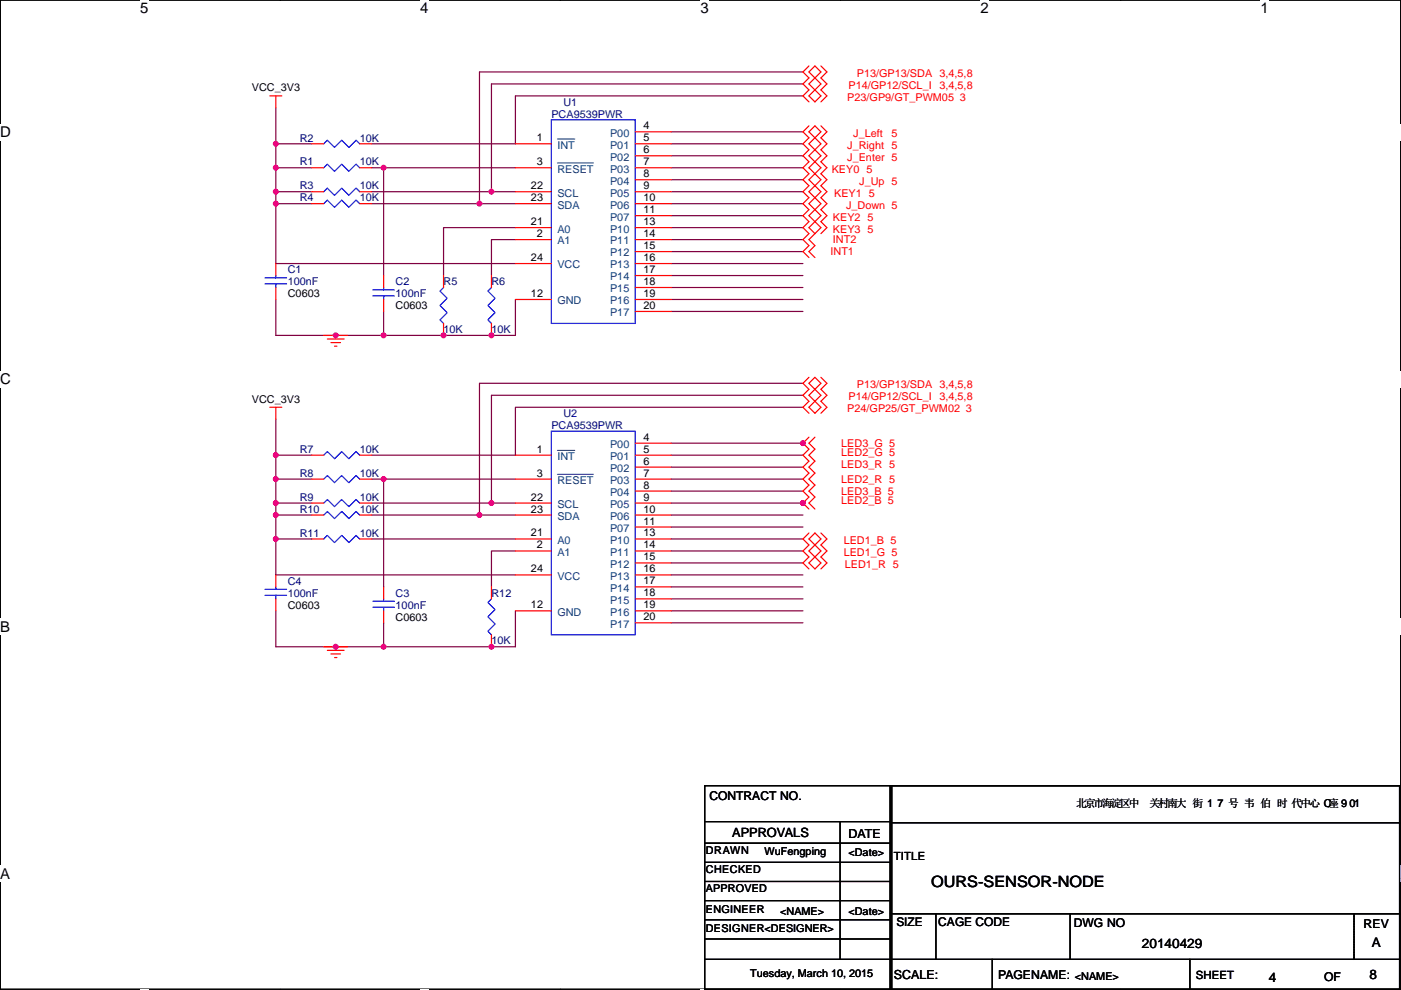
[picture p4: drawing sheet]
<svg xmlns="http://www.w3.org/2000/svg" width="297mm" height="210mm" viewBox="0 0 297 210" stroke-linecap="round" stroke-linejoin="round" font-family="sans-serif">
<path d="M.1 0h296.9v209.8h-296.9z" fill="none" stroke="#000" stroke-width=".25"/>
<g fill="#fff">
<path d="M29.7 0h1.8v3.5h-1.8z"/>
<path d="M29.7 209.8l1.8 .1z"/>
</g>
<path d="M59.4 0h.1M59.4 209.8h.1" fill="none" stroke="#000" stroke-width=".25"/>
<g fill="#fff">
<path d="M89.1 0h1.8v3.5h-1.8z"/>
<path d="M89.1 209.8l1.8 .1z"/>
</g>
<path d="M118.8 0h.1M118.8 209.8h.1" fill="none" stroke="#000" stroke-width=".25"/>
<g fill="#fff">
<path d="M148.5 0h1.8v3.5h-1.8z"/>
<path d="M148.5 209.8l1.8 .1z"/>
</g>
<path d="M178.2 0h.1M178.2 209.8h.1" fill="none" stroke="#000" stroke-width=".25"/>
<g fill="#fff">
<path d="M207.9 0h1.7v3.5h-1.7z"/>
<path d="M207.9 209.8l1.7 .1z"/>
</g>
<path d="M237.6 0h.1M237.6 209.8h.1" fill="none" stroke="#000" stroke-width=".25"/>
<g fill="#fff">
<path d="M267.3 0h1.7v3.5h-1.7z"/>
<path d="M267.3 209.8l1.7 .1z"/>
<path d="M.1 26.2h2.2v3.6h-2.2z"/>
<path d="M297 26.2v3.6z"/>
<path d="M.1 78.7h2.2v3.5h-2.2z"/>
<path d="M297 78.7v3.5z"/>
</g>
<path d="M.1 52.5h.1M297 52.5h.1" fill="none" stroke="#000" stroke-width=".25"/>
<g fill="#fff">
<path d="M.1 131.1h2.1v3.6h-2.1z"/>
<path d="M297 131.1v3.6z"/>
</g>
<path d="M.1 104.9h.1M297 104.9h.1" fill="none" stroke="#000" stroke-width=".25"/>
<g fill="#fff">
<path d="M0 183.6h2.2v3.5h-2.2z"/>
<path d="M297 183.6v3.5z"/>
</g>
<g fill="none" stroke="#000" stroke-width=".25">
<path d="M.1 157.4h.1M297 157.4h.1M149.4 166.6h39.6v43.2h-39.6zM149.4 174.3h39.4M149.4 178.8h39.4M178.1 174.3v29.2M188.8 166.6h107.9v43.2h-107.9zM188.8 166.6h.2v43.2h-.2zM189 174.5h108M296.7 166.6h-107.9v43.2M297 174.5h.1M149.4 182.9h39.4"/>
<path d="M149.4 187h39.4M149.4 191h39.4M149.4 195.1h39.4M149.4 199.2h39.4M188.8 193.8h107.9M198.4 193.8v9.7M226.9 193.8v9.7M287.1 193.8v9.7M149.4 203.5h147.3M188.8 209.8h.1M210.4 209.8h.1M210.4 203.5v6.3"/>
<path d="M252.3 209.8h.1M252.3 203.5v6.3"/>
</g>
<g fill="none" stroke="#800040" stroke-width=".25">
<path d="M170.2 17.8h-66v22.9M170.2 15.3h-68.5v27.9M58.5 22.9v7.6M58.5 30.5v5.1M58.5 35.6v5.1M58.5 30.5h7.6M58.5 35.6h7.6M78.8 35.6h2.5M81.3 35.6v22.8M81.3 35.6h28M142.3 28h27.9M142.3 30.5h27.9"/>
<path d="M142.3 33h27.9M142.3 35.6h27.9M142.3 38.1h27.9M170.2 20.3h-60.9v10.2h-30.5M58.5 40.7h7.6M58.5 43.2v12.7h50.8M58.5 40.7v2.5M58.5 43.2h7.6M78.8 43.2h22.9M78.8 40.7h25.4M101.7 43.2h7.6M104.2 40.7h5.1"/>
<path d="M109.3 50.8h-5.1v7.6M109.3 48.3h-15.3v10.1M142.3 40.7h27.9M142.3 43.2h27.9M142.3 45.7h27.9M142.3 48.3h27.9M142.3 50.8h27.9M142.3 53.4h27.9M142.3 55.9h27.9M142.3 58.4h27.9M58.5 63.5v7.6h22.8M81.3 66.1v5"/>
<path d="M109.3 63.5v7.6h-28M142.3 61h27.9M142.3 63.5h27.9M142.3 66.1h27.9M58.5 96.5v5.1M58.5 96.5h7.6M58.5 88.9v7.6M142.3 94h28.4M142.3 96.5h27.9M142.3 99.1h27.9M170.2 81.3h-68.5v27.9M170.2 86.4h-60.9v10.1h-30.5"/>
<path d="M170.2 83.8h-66v22.9M58.5 114.3v7.6h50.8M58.5 101.6v5.1M58.5 106.7v2.5M58.5 101.6h7.6M58.5 106.7h7.6M58.5 114.3h7.6M66.1 109.2h-7.6v5.1M78.8 109.2h22.9M78.8 101.6h2.5M78.8 114.3h30.5M78.8 106.7h25.4"/>
<path d="M81.3 101.6v22.9M81.3 101.6h28M101.7 109.2h7.6M104.2 106.7h5.1M109.3 116.9h-5.1v7.6M142.3 101.6h27.9M142.3 104.2h27.9M142.3 106.7h28.4M142.3 109.2h27.9M142.3 111.8h27.9M142.3 114.3h27.9M142.3 116.9h27.9"/>
<path d="M142.3 119.4h27.9M58.5 129.6v7.6h22.8M81.3 132.1v5.1M109.3 129.6v7.6h-28M142.3 121.9h27.9M142.3 124.5h27.9M142.3 127h27.9M142.3 129.6h27.9M142.3 132.1h27.9"/>
</g>
<g fill="#f0f" stroke="#f0f" stroke-width=".25">
<circle cx="58.5" cy="30.5" r=".5"/>
<circle cx="58.5" cy="35.6" r=".5"/>
<circle cx="58.5" cy="40.6" r=".5"/>
<circle cx="58.5" cy="43.2" r=".5"/>
<circle cx="104.2" cy="40.6" r=".5"/>
<circle cx="101.6" cy="43.2" r=".5"/>
<circle cx="94" cy="71.1" r=".5"/>
<circle cx="81.3" cy="35.6" r=".5"/>
<circle cx="81.3" cy="71.1" r=".5"/>
<circle cx="71.2" cy="71.1" r=".5"/>
<circle cx="104.2" cy="71.1" r=".5"/>
<circle cx="58.5" cy="96.5" r=".5"/>
<circle cx="58.5" cy="106.7" r=".5"/>
<circle cx="58.5" cy="101.6" r=".5"/>
<circle cx="58.5" cy="109.2" r=".5"/>
<circle cx="104.2" cy="106.7" r=".5"/>
<circle cx="101.6" cy="109.2" r=".5"/>
<circle cx="104.2" cy="137.2" r=".5"/>
<circle cx="81.3" cy="101.6" r=".5"/>
<circle cx="81.3" cy="137.2" r=".5"/>
<circle cx="71.2" cy="137.2" r=".5"/>
<circle cx="58.5" cy="114.3" r=".5"/>
<circle cx="170.2" cy="94" r=".5"/>
<circle cx="170.2" cy="106.7" r=".5"/>
</g>
<g fill="none" stroke="#f00" stroke-width=".25">
<path d="M171.5 14l-1.3 1.3 1.3 1.2-1.3 1.3 1.3 1.3-1.3 1.2 1.3 1.3M172.8 14l1.3 1.3-1.3 1.2-1.3-1.2zM172.8 16.5l1.3 1.3-1.3 1.3M172.8 16.5l-1.3 1.3 1.3 1.3M174.1 14l1.2 1.3-1.2 1.2 1.2 1.3-1.2 1.3 1.2 1.2-1.2 1.3M57.2 20.3h2.6M58.5 20.3v2.6M66.1 35.6h2.5M66.1 30.5h2.5M76.3 35.6h2.5M76.3 30.5h2.5M109.3 30.5h7.6"/>
<path d="M109.3 35.6h7.6M134.7 28h7.6M134.7 30.5h7.6M134.7 33h7.6M134.7 35.6h7.6M134.7 38.1h7.6M171.5 26.7l-1.3 1.3 1.3 1.2-1.3 1.3 1.3 1.3-1.3 1.2 1.3 1.3-1.3 1.3 1.3 1.3-1.3 1.2 1.3 1.3-1.3 1.3 1.3 1.2-1.3 1.3 1.3 1.3-1.3 1.2 1.3 1.3-1.3 1.3 1.3 1.3-1.3 1.2 1.3 1.3-1.3 1.3 1.3 1.2M171.5 20.3l1.3-1.2 1.3 1.2-1.3 1.3zM172.8 31.8l1.3 1.2-1.3 1.3M172.8 34.3l1.3 1.3-1.3 1.3M172.8 36.9l1.3 1.2-1.3 1.3M172.8 39.4l1.3 1.3-1.3 1.2"/>
<path d="M172.8 26.7l1.3 1.3-1.3 1.2-1.3-1.2zM172.8 29.2l1.3 1.3-1.3 1.3M172.8 31.8l-1.3 1.2 1.3 1.3M172.8 34.3l-1.3 1.3 1.3 1.3M172.8 36.9l-1.3 1.2 1.3 1.3M172.8 39.4l-1.3 1.3 1.3 1.2M172.8 29.2l-1.3 1.3 1.3 1.3M174.1 26.7l1.2 1.3-1.2 1.2 1.2 1.3-1.2 1.3 1.2 1.2-1.2 1.3 1.2 1.3-1.2 1.3 1.2 1.2-1.2 1.3 1.2 1.3-1.2 1.2 1.2 1.3-1.2 1.3 1.2 1.2-1.2 1.3 1.2 1.3-1.2 1.3M58.5 55.9v2.5M66.1 40.7h2.5M66.1 43.2h2.5M76.3 40.7h2.5"/>
<path d="M76.3 43.2h2.5M81.3 58.4v2.6M94 58.4v2.6M104.2 58.4v2.6M109.3 40.7h7.6M109.3 43.2h7.6M109.3 48.3h7.6M109.3 50.8h7.6M109.3 55.9h7.6M134.7 48.3h7.6M134.7 50.8h7.6M134.7 53.4h7.6"/>
<path d="M134.7 55.9h7.6M134.7 58.4h7.6M134.7 40.7h7.6M134.7 43.2h7.6M134.7 45.7h7.6M172.8 41.9l1.3 1.3-1.3 1.3M172.8 44.5l1.3 1.2-1.3 1.3M172.8 47l1.3 1.3-1.3 1.3M172.8 49.6l-1.3 1.2 1.3 1.3-1.3 1.3 1.3 1.2M172.8 41.9l-1.3 1.3 1.3 1.3M172.8 44.5l-1.3 1.2 1.3 1.3M172.8 47l-1.3 1.3 1.3 1.3"/>
<path d="M58.5 61v2.5M68.6 71.1h5.1M69.4 71.9h3.6M70.2 72.7h2M70.9 73.4h.5M81.3 63.5v2.6M94 68.6v2.5M104.2 68.6v2.5M109.3 63.5h7.6M134.7 61h7.6M134.7 63.5h7.6M134.7 66.1h7.6"/>
<path d="M57.2 86.4h2.6M58.5 86.4v2.5M66.1 96.5h2.5M76.3 96.5h2.5M109.3 96.5h7.6M134.7 94h7.6M134.7 96.5h7.6M134.7 99.1h7.6M171.5 92.7l-1.3 1.3 1.3 1.3-1.3 1.2 1.3 1.3-1.3 1.3 1.3 1.3-1.3 1.2 1.3 1.3-1.3 1.3 1.3 1.2-1.3 1.3 1.3 1.3M171.5 80l-1.3 1.3 1.3 1.3-1.3 1.2 1.3 1.3-1.3 1.3 1.3 1.3M171.5 86.4l1.3-1.3 1.3 1.3-1.3 1.3zM172.8 80l1.3 1.3-1.3 1.3-1.3-1.3z"/>
<path d="M172.8 82.6l1.3 1.2-1.3 1.3M172.8 92.7l-1.3 1.3 1.3 1.3-1.3 1.2 1.3 1.3-1.3 1.3 1.3 1.3-1.3 1.2 1.3 1.3-1.3 1.3 1.3 1.2-1.3 1.3 1.3 1.3M172.8 82.6l-1.3 1.2 1.3 1.3M174.1 80l1.2 1.3-1.2 1.3 1.2 1.2-1.2 1.3 1.2 1.3-1.2 1.3M66.1 109.2h2.5M66.1 101.6h2.5M66.1 114.3h2.5M66.1 106.7h2.5M76.3 109.2h2.5M76.3 101.6h2.5M76.3 114.3h2.5M76.3 106.7h2.5"/>
<path d="M109.3 101.6h7.6M109.3 106.7h7.6M109.3 109.2h7.6M109.3 114.3h7.6M109.3 116.9h7.6M134.7 114.3h7.6M134.7 116.9h7.6M134.7 119.4h7.6M134.7 101.6h7.6M134.7 104.2h7.6M134.7 106.7h7.6M134.7 109.2h7.6"/>
<path d="M134.7 111.8h7.6M171.5 113.1l-1.3 1.2 1.3 1.3-1.3 1.3 1.3 1.2-1.3 1.3 1.3 1.3M171.5 119.4l1.3-1.3 1.3 1.3-1.3 1.3zM172.8 113.1l1.3 1.2-1.3 1.3-1.3-1.3zM172.8 115.6l1.3 1.3-1.3 1.2M172.8 115.6l-1.3 1.3 1.3 1.2M174.1 113.1l1.2 1.2-1.2 1.3 1.2 1.3-1.2 1.2 1.2 1.3-1.2 1.3M58.5 121.9v2.6M58.5 127v2.6M68.6 137.2h5.1M69.4 137.9h3.6M70.2 138.7h2"/>
<path d="M70.9 139.5h.5M81.3 124.5v2.5M81.3 129.6v2.5M104.2 134.6v2.6M104.2 124.5v2.5M109.3 121.9h7.6M109.3 129.6h7.6M134.7 121.9h7.6M134.7 124.5h7.6M134.7 127h7.6M134.7 129.6h7.6M134.7 132.1h7.6"/>
</g>
<path d="M287.1 193.8v9.7M287.1 203.5h.1" fill="none" stroke="#000" stroke-width=".25" stroke-dasharray="0 .5"/>
<g fill="none" stroke="#00f" stroke-width=".25">
<path d="M68.6 35.6l.8-.8 1.5 1.5 1.6-1.5 1.5 1.5 1.5-1.5 .8 .8M68.6 30.5l.8-.8 1.5 1.6 1.6-1.6 1.5 1.6 1.5-1.6 .8 .8M116.9 25.4h17.8v43.2h-17.8zM56.2 58.9h4.6M58.5 58.4v.5M68.6 40.7l.8-.8 1.5 1.5 1.6-1.5 1.5 1.5 1.5-1.5 .8 .8M68.6 43.2l.8-.8 1.5 1.6 1.6-1.6 1.5 1.6 1.5-1.6 .8 .8M56.2 60.2h4.6M58.5 60.2v.8M79.1 62.8h4.5M79.1 61.5h4.5M81.3 61v.5"/>
<path d="M81.3 62.8v.7M94 61l-.7 .7 1.5 1.6-1.5 1.5 1.5 1.5-1.5 1.5 .7 .8M104.2 61l-.8 .7 1.6 1.6-1.6 1.5 1.6 1.5-1.6 1.5 .8 .8M68.6 96.5l.8-.7 1.5 1.5 1.6-1.5 1.5 1.5 1.5-1.5 .8 .7M116.9 91.5h17.8v43.1h-17.8zM68.6 109.2l.8-.7 1.5 1.5 1.6-1.5 1.5 1.5 1.5-1.5 .8 .7M68.6 101.6l.8-.7 1.5 1.5 1.6-1.5 1.5 1.5 1.5-1.5 .8 .7M68.6 114.3l.8-.7 1.5 1.5 1.6-1.5 1.5 1.5 1.5-1.5 .8 .7M68.6 106.7l.8-.8 1.5 1.6 1.6-1.6 1.5 1.6 1.5-1.6 .8 .8M56.2 126.3h4.6M56.2 125h4.6M58.5 124.5v.5"/>
<path d="M58.5 126.3v.7M79.1 128.8h4.5M79.1 127.5h4.5M81.3 127v.5M81.3 128.8v.8M104.2 127l-.8 .8 1.6 1.5-1.6 1.5 1.6 1.6-1.6 1.5 .8 .7"/>
</g>
<path d="M118.2 29.5h3.7M118.2 34.6h7.6M118.2 95.5h3.7M118.2 100.6h7.6" fill="none" stroke="#004080" stroke-width=".21"/>
<text font-size="3.3" x="197.4" y="188.2">OURS-SENSOR-NODE</text>
<g font-size="3.2">
<text x="29.7" y="2.8">5</text>
<text x="89.1" y="2.8">4</text>
<text x="148.5" y="2.8">3</text>
<text x="207.9" y="2.8">2</text>
<text x="267.3" y="2.8">1</text>
<text x=".1" y="29.1">D</text>
<text x=".1" y="81.5">C</text>
<text x=".1" y="134">B</text>
<text x=".1" y="186.4">A</text>
<text x="297" y="186.4">A</text>
</g>
<g font-size="2.8">
<text x="242.1" y="201.1">20140429</text>
<text x="290.9" y="200.9">A</text>
<text x="269" y="208.3">4</text>
<text x="290.4" y="207.8">8</text>
</g>
<text font-size="2.7" x="155.3" y="177.5">APPROVALS</text>
<g font-size="2.6">
<text x="150.4" y="169.7">CONTRACT NO.</text>
<text x="179.9" y="177.7">DATE</text>
<text x="227.6" y="196.6">DWG NO</text>
<text x="289.1" y="196.9">REV</text>
<text x="189.5" y="207.6">SCALE:</text>
<text x="211.6" y="207.6">PAGENAME:</text>
<text x="280.7" y="208.1">OF</text>
</g>
<g font-size="2.5">
<text x="190.1" y="196.3">SIZE</text>
<text x="198.9" y="196.3">CAGE CODE</text>
</g>
<g font-size="2.4">
<text x="189.5" y="182.5">TITLE</text>
<text x="253.6" y="207.7">SHEET</text>
</g>
<g font-size="2.3" fill="#f00">
<text x="181.7" y="16.3">P13/GP13/SDA 3,4,5,8</text>
<text x="179.6" y="21.4">P23/GP9/GT_PWM05 3</text>
<text x="179.9" y="18.8">P14/GP12/SCL_I</text>
<text x="199.2" y="18.8">3,4,5,8</text>
<text x="180.9" y="29">J_Left</text>
<text x="189" y="29">5</text>
<text x="179.6" y="34.1">J_Enter 5</text>
<text x="179.6" y="31.5">J_Right 5</text>
<text x="176.3" y="36.6">KEY0 5</text>
<text x="176.8" y="41.7">KEY1 5</text>
<text x="182.2" y="39.2">J_Up 5</text>
<text x="176.6" y="46.8">KEY2 5</text>
<text x="179.4" y="44.2">J_Down 5</text>
<text x="176.6" y="51.6">INT2</text>
<text x="176.6" y="49.3">KEY3 5</text>
<text x="176.1" y="54.1">INT1</text>
<text x="181.7" y="82.3">P13/GP13/SDA 3,4,5,8</text>
<text x="179.6" y="87.4">P24/GP25/GT_PWM02 3</text>
<text x="179.9" y="84.9">P14/GP12/SCL_I</text>
<text x="199.2" y="84.9">3,4,5,8</text>
<text x="178.4" y="94.8">LED3_G 5</text>
<text x="178.4" y="96.8">LED2_G 5</text>
<text x="178.4" y="99.4">LED3_R 5</text>
<text x="178.4" y="102.4">LED2_R 5</text>
<text x="178.4" y="107">LED2_B 5</text>
<text x="178.4" y="104.9">LED3_B 5</text>
<text x="178.9" y="115.4">LED1_B 5</text>
<text x="178.9" y="117.9">LED1_G 5</text>
<text x="179.1" y="120.4">LED1_R 5</text>
</g>
<g font-size="2.3">
<text x="53.4" y="19.3">VCC_3V3</text>
<text x="113.9" y="30">1</text>
<text x="136.5" y="27.4">4</text>
<text x="136.5" y="30">5</text>
<text x="113.9" y="35.1">3</text>
<text x="136.5" y="32.5">6</text>
<text x="136.5" y="35.1">7</text>
<text x="112.6" y="40.1">22</text>
<text x="136.5" y="37.6">8</text>
<text x="136.5" y="40.1">9</text>
<text x="112.6" y="42.7">23</text>
<text x="112.6" y="47.8">21</text>
<text x="136.5" y="47.8">13</text>
<text x="136.5" y="42.7">10</text>
<text x="136.5" y="45.2">11</text>
<text x="113.9" y="50.3">2</text>
<text x="136.5" y="50.3">14</text>
<text x="136.5" y="52.8">15</text>
<text x="112.6" y="55.4">24</text>
<text x="136.5" y="55.4">16</text>
<text x="136.5" y="57.9">17</text>
<text x="61" y="63">C0603</text>
<text x="83.9" y="65.6">C0603</text>
<text x="112.6" y="63">12</text>
<text x="136.5" y="60.5">18</text>
<text x="136.5" y="63">19</text>
<text x="136.5" y="65.5">20</text>
<text x="53.4" y="85.4">VCC_3V3</text>
<text x="136.5" y="93.5">4</text>
<text x="113.9" y="96">1</text>
<text x="113.9" y="101.1">3</text>
<text x="136.5" y="96">5</text>
<text x="136.5" y="98.6">6</text>
<text x="136.5" y="101.1">7</text>
<text x="112.6" y="106.2">22</text>
<text x="136.5" y="103.6">8</text>
<text x="136.5" y="106.2">9</text>
<text x="112.6" y="108.7">23</text>
<text x="112.6" y="113.8">21</text>
<text x="136.5" y="113.8">13</text>
<text x="136.5" y="108.7">10</text>
<text x="136.5" y="111.3">11</text>
<text x="113.9" y="116.3">2</text>
<text x="136.5" y="116.3">14</text>
<text x="136.5" y="118.9">15</text>
<text x="112.6" y="121.4">24</text>
<text x="136.5" y="121.4">16</text>
<text x="136.5" y="124">17</text>
<text x="61" y="129.1">C0603</text>
<text x="83.9" y="131.6">C0603</text>
<text x="112.6" y="129">12</text>
<text x="136.5" y="126.5">18</text>
<text x="136.5" y="129">19</text>
<text x="136.5" y="131.6">20</text>
<text x="228.2" y="171.2">北京市海淀区中</text>
<text x="243.7" y="171.2">关村南大 街 1 7 号 韦 伯 时 代中心 C座 9 01</text>
<text x="149.7" y="181.1">DRAWN</text>
<text x="149.7" y="185.2">CHECKED</text>
<text x="162.1" y="181.4">WuFengping</text>
<text x="179.9" y="181.7">&lt;Date&gt;</text>
<text x="149.7" y="189.3">APPROVED</text>
<text x="149.7" y="193.6">ENGINEER</text>
<text x="149.7" y="197.7">DESIGNER&lt;DESIGNER&gt;</text>
<text x="165.4" y="194.1">&lt;NAME&gt;</text>
<text x="179.9" y="194.1">&lt;Date&gt;</text>
<text x="159.1" y="207.3">Tuesday, March 10, 2015</text>
<text x="227.9" y="207.8">&lt;NAME&gt;</text>
</g>
<g font-size="2.3" fill="#000080">
<text x="119.4" y="22.4">U1</text>
<text x="116.9" y="24.9">PCA9539PWR</text>
<text x="63.6" y="35.1">R1</text>
<text x="63.6" y="30">R2</text>
<text x="76.3" y="35.1">10K</text>
<text x="76.3" y="30">10K</text>
<text x="63.6" y="40.2">R3</text>
<text x="76.3" y="40.2">10K</text>
<text x="63.6" y="42.7">R4</text>
<text x="76.3" y="42.7">10K</text>
<text x="61" y="58">C1</text>
<text x="61" y="60.5">100nF</text>
<text x="83.9" y="60.5">C2</text>
<text x="83.9" y="63">100nF</text>
<text x="94" y="60.5">R5</text>
<text x="104.2" y="60.5">R6</text>
<text x="94" y="70.7">10K</text>
<text x="104.2" y="70.7">10K</text>
<text x="119.4" y="88.4">U2</text>
<text x="116.9" y="91">PCA9539PWR</text>
<text x="63.6" y="96.1">R7</text>
<text x="63.6" y="101.1">R8</text>
<text x="76.3" y="96.1">10K</text>
<text x="76.3" y="101.1">10K</text>
<text x="63.6" y="106.2">R9</text>
<text x="76.3" y="106.2">10K</text>
<text x="63.6" y="108.8">R10</text>
<text x="63.6" y="113.8">R11</text>
<text x="76.3" y="108.8">10K</text>
<text x="76.3" y="113.8">10K</text>
<text x="61" y="124">C4</text>
<text x="61" y="126.5">100nF</text>
<text x="83.9" y="126.5">C3</text>
<text x="83.9" y="129.1">100nF</text>
<text x="104.2" y="126.5">R12</text>
<text x="104.2" y="136.7">10K</text>
</g>
<g font-size="2.3" fill="#004080">
<text x="129.3" y="29">P00</text>
<text x="118.2" y="31.5">INT</text>
<text x="129.3" y="31.5">P01</text>
<text x="129.3" y="34.1">P02</text>
<text x="118.2" y="36.6">RESET</text>
<text x="118.2" y="41.7">SCL</text>
<text x="129.3" y="36.6">P03</text>
<text x="129.3" y="39.2">P04</text>
<text x="129.3" y="41.7">P05</text>
<text x="118.2" y="44.2">SDA</text>
<text x="129.3" y="44.2">P06</text>
<text x="129.3" y="46.8">P07</text>
<text x="118.2" y="49.3">A0</text>
<text x="118.2" y="51.9">A1</text>
<text x="129.3" y="49.3">P10</text>
<text x="129.3" y="51.9">P11</text>
<text x="118.2" y="56.9">VCC</text>
<text x="129.3" y="54.4">P12</text>
<text x="129.3" y="56.9">P13</text>
<text x="129.3" y="59.5">P14</text>
<text x="118.2" y="64.6">GND</text>
<text x="129.3" y="62">P15</text>
<text x="129.3" y="64.6">P16</text>
<text x="129.3" y="67.1">P17</text>
<text x="129.3" y="95">P00</text>
<text x="118.2" y="97.6">INT</text>
<text x="129.3" y="97.6">P01</text>
<text x="129.3" y="100.1">P02</text>
<text x="118.2" y="102.7">RESET</text>
<text x="118.2" y="107.7">SCL</text>
<text x="129.3" y="102.7">P03</text>
<text x="129.3" y="105.2">P04</text>
<text x="129.3" y="107.7">P05</text>
<text x="118.2" y="110.3">SDA</text>
<text x="129.3" y="110.3">P06</text>
<text x="129.3" y="112.8">P07</text>
<text x="118.2" y="115.4">A0</text>
<text x="118.2" y="117.9">A1</text>
<text x="129.3" y="115.4">P10</text>
<text x="129.3" y="117.9">P11</text>
<text x="118.2" y="123">VCC</text>
<text x="129.3" y="120.4">P12</text>
<text x="129.3" y="123">P13</text>
<text x="129.3" y="125.5">P14</text>
<text x="118.2" y="130.6">GND</text>
<text x="129.3" y="128.1">P15</text>
<text x="129.3" y="130.6">P16</text>
<text x="129.3" y="133.1">P17</text>
</g>
</svg>
